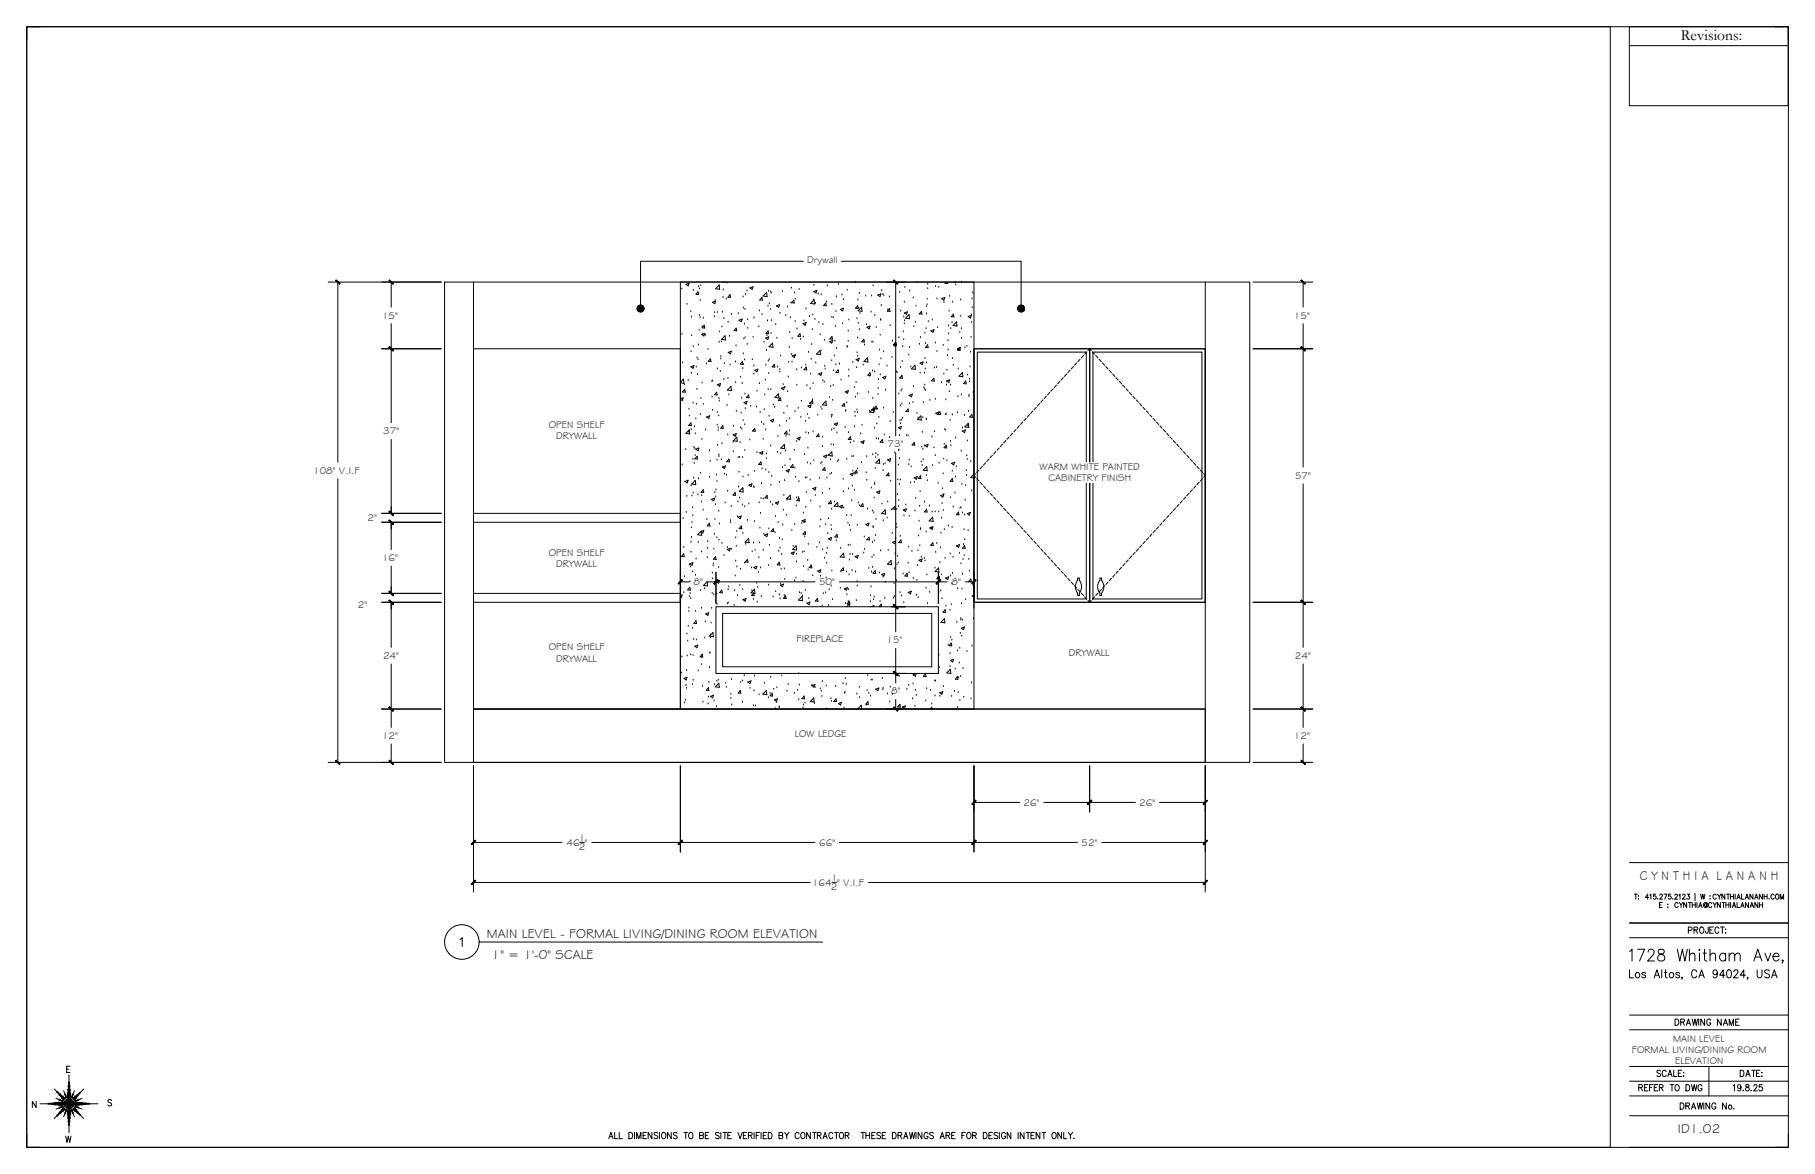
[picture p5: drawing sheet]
<svg xmlns="http://www.w3.org/2000/svg" width="864mm" height="559mm" viewBox="0 0 864 559" stroke-linecap="round" stroke-linejoin="round" font-family="sans-serif">
<!-- layer: 8 hidden -->
<g fill="none" stroke="#000" stroke-width=".48">
<path d="M324 138h.1M326 135h2l-1 1zM330 138h.1M332 139v1h-1zM332 137h.1M333 138h.1M333 136h.1M342 136v2l-1-1zM342 136h.1M344 138h.1M344 135h.1M346 135h.1"/>
<path d="M355 138h.1M357 137l1-1v2zM366 139h.1M367 139h.1M367 140h.1M372 139h.1M377 137h.1M378 139h.1M380 138h.1M387 139l2-1-1 1zM387 136h.1M389 140h.1"/>
<path d="M394 136h.1M399 135h.1M403 138h.1M407 134h.1M409 140h.1M415 136h.1M420 138h.1M428 139h.1M431 137h.1M433 139h.1M436 134h.1M441 137h.1"/>
<path d="M441 135h.1M445 136h.1M447 137h.1M450 134v1h1v-1M454 134h.1M455 136h.1M458 134h.1M463 139h.1M324 159h.1M327 145h.1M329 148h.1M329 151h.1"/>
<path d="M329 160h.1M333 157h.1M333 150h.1M333 151h.1M333 143h.1M334 159h1v1zM334 156h.1M334 159h.1M335 151h.1M335 155v1h-1zM336 160h.1M339 144l2-1-1 2z"/>
<path d="M340 151h.1M340 149h.1M340 143h.1M341 149h.1M342 158h.1M344 156h.1M344 149h.1M344 142h.1M344 152h.1M345 160v2h-2zM346 142h.1M346 153h.1"/>
<path d="M347 140l1 2-2-1zM348 150h.1M350 156l1 1h-2zM351 149h.1M352 152h1v1zM354 141h.1M354 147h.1M354 154h.1M355 140h.1M356 152h.1M356 156h.1M359 151h.1"/>
<path d="M361 156h.1M361 148h.1M363 142v1h-1zM363 150h.1M363 141h2v-2l-2 2M365 160h.1M365 153h.1M365 146h.1M365 157l1 2h-2zM366 145h.1M367 147h.1M367 159h.1"/>
<path d="M367 153h.1M369 155h.1M369 146l2-1v1zM371 149h.1M374 150h.1M375 146h.1M376 158h.1M376 151h.1M376 144h.1M378 143v1h-1zM378 153h.1M378 142h.1"/>
<path d="M379 157h.1M381 159v1h-1zM382 154h2l-1 1zM382 153h.1M383 147h.1M385 151h.1M386 157h.1M387 150h.1M387 143h.1M387 143l1 2-2-1zM388 152h.1M388 144h.1"/>
<path d="M390 154h.1M390 159h.1M391 140h.1M392 154h.1M393 144v2l-1-1zM393 144h.1M396 151h.1M396 145h.1M397 155h.1M398 148h.1M398 141h.1M400 147h1v1z"/>
<path d="M401 140h.1M401 154h.1M401 143h.1M404 158h.1M404 152h.1M408 152h.1M408 146v1h-1zM408 143h.1M408 154h.1M409 147h.1M409 157h.1M409 149h.1"/>
<path d="M410 146v2h-2zM412 141h.1M412 155h.1M412 156l2-1v2zM414 149h.1M415 141h.1M416 150h.1M417 156h.1M418 140h1v1zM419 160h.1M419 152h.1M419 145h.1"/>
<path d="M420 140h.1M420 141h.1M422 148h.1M423 141h.1M423 147l1 1h-2zM424 155h.1M429 148h.1M430 158h.1M430 151h.1M430 154h.1M430 149l2-1-1 2zM430 144h.1"/>
<path d="M430 153h.1M433 150v2l-2-1zM435 142h.1M435 155h.1M436 153h.1M436 146h.1M438 148l1 2-2-1zM440 159h.1M441 156h.1M441 149h.1M441 146h.1M441 145h.1"/>
<path d="M441 142h.1M442 153h.1M443 157h1v1zM444 152h.1M446 142h.1M446 156h.1M448 142h2l-1 1zM449 144h.1M451 155h.1M451 159h.1M452 148h.1M452 141h.1"/>
<path d="M452 156h.1M453 154h.1M453 144h.1M454 150v1h-1zM455 153v2h-2zM457 158h.1M457 151h.1M457 143h.1M457 156h.1M461 151l1-1v1zM462 150h.1M462 154h.1"/>
<path d="M463 142h.1M463 146h.1M325 173h.1M329 175l1-1v1zM329 167h.1M329 178h.1M330 165h.1M331 175h.1M332 170h.1M332 178h.1M332 171h.1M332 164h.1"/>
<path d="M336 173h.1M337 166h.1M338 171v1h-1zM341 176h.1M342 163h.1M343 177h.1M343 171h.1M343 170h.1M343 163h.1M345 173h.1M346 168l2-1v1zM347 160h.1"/>
<path d="M347 174h.1M350 172h.1M350 165h.1M352 180h.1M353 172v1h-1zM353 175h.1M354 173h.1M354 168h.1M354 161h.1M354 171h.1M355 161h.1M356 164h.1"/>
<path d="M358 171h.1M358 161h.1M359 174h.1M359 178h.1M359 176h2l-1 1zM364 163h.1M364 161l2-1-1 2zM364 174h.1M365 167h.1M366 172h.1M366 178h.1M366 171h.1"/>
<path d="M368 163v2h-2zM368 173l1 2h-2zM370 161h.1M370 175h.1M371 176h.1M371 177h.1M371 169h.1M375 179h.1M375 172h.1M376 165h.1M377 169h.1M377 172h.1"/>
<path d="M377 161h.1M377 169h1v1zM378 169h.1M379 176h.1M381 162h.1M381 175h.1M382 160h.1M383 174h.1M384 175v1h-1zM385 168h.1M386 178h.1M386 171h.1"/>
<path d="M386 164h.1M388 173h.1M389 169h1v-2l-2 2M390 178l1-1v2zM391 167h.1M392 162h.1M392 174h.1M393 176h.1M395 163l1-1v1zM396 172h.1M396 160v1h-1zM397 176h.1"/>
<path d="M397 169h.1M397 162h.1M398 174h.1M398 166h.1M399 176v1h-1zM399 173h.1M403 165h.1M404 162h.1M404 179h.1M404 176h.1M406 173h.1M407 171h2l-1 1z"/>
<path d="M408 175h.1M408 168h.1M408 161h.1M408 170h.1M411 174h.1M411 161v2h-1zM411 164h.1M413 170v2h-2zM414 179h.1M414 177v2h-1zM415 163h.1M415 177h.1"/>
<path d="M416 177h.1M418 174h.1M419 167h.1M419 178h.1M419 171h.1M420 180l1-1v1zM420 167h.1M422 174h.1M424 170h.1M425 162h.1M425 164h2l-1 1zM426 163h.1"/>
<path d="M426 163v1h-1zM427 177h.1M428 161h.1M429 175h.1M429 179h.1M429 179v1h-1zM429 172h.1M430 165h.1M430 162h.1M432 169h.1M433 165h.1M433 175h.1"/>
<path d="M435 174l1 2h-2zM437 164h.1M438 173l1-1v2zM438 178h.1M438 161h.1M440 178h.1M440 171h.1M440 176h.1M440 164h.1M441 173h.1M441 164l1 1h-2zM445 175h.1"/>
<path d="M445 163h.1M446 175h.1M446 167h.1M449 164h.1M449 178h.1M451 176h.1M451 169h.1M451 162h.1M451 167h.1M453 171h.1M454 174h.1M456 166l1-1v2z"/>
<path d="M456 176h.1M457 165v2h-1zM457 161h.1M458 177v2h-2zM459 166h.1M460 165h.1M460 178h.1M462 175h.1M462 168h.1M462 161h.1M506 180l-1 1M508 178l-2 1"/>
<path d="M509 176l-1 1M511 174l-1 2M512 173l-1 1M514 171l-1 1M516 169l-2 1M517 167l-1 2M518 167v-1l1 1M520 167l1 2M521 169l1 1M523 171l1 1M525 173l1 1M526 174l1 2"/>
<path d="M528 176l1 1M529 178l1 1M531 180l1 1M324 182l1-2v2h-1M324 190l1-1v2l-1-1M326 183h.1M326 185v2h-1zM327 181h.1M328 195h.1M328 198h.1M330 192h.1M331 199h.1"/>
<path d="M331 192h.1M332 185h.1M333 197h.1M334 190h.1M334 182h.1M335 192h.1M336 198h2l-1 1zM339 182h.1M339 189h.1M339 181h.1M339 195h.1M341 187v1h-1z"/>
<path d="M341 196h.1M341 183h2l-1 1zM342 198h.1M342 190h.1M342 191h.1M342 184h.1M344 181h.1M346 193h.1M346 180h.1M347 188h.1M348 184v2h-2zM350 182h.1"/>
<path d="M350 196h.1M353 197h.1M353 190h.1M353 182h.1M354 192l1-1v1zM354 188h.1M355 195h.1M356 188v1h-1zM357 193h.1M360 194h.1M360 186h.1M361 183h.1"/>
<path d="M362 196h.1M364 195h.1M364 188h.1M364 181h.1M366 185h.1M366 198h.1M367 185h.1M368 193h.1M369 194h.1M370 187l1 2h-2zM371 189l1 2h-2zM372 185l1-1v2z"/>
<path d="M373 183h.1M373 197h.1M374 184h.1M375 194h.1M375 186h.1M376 199h.1M378 196h.1M379 183h.1M380 194h.1M381 199h.1M381 191h.1M384 184h.1"/>
<path d="M384 197h.1M384 193h2l-1 1zM385 199h.1M385 192h.1M385 185h.1M387 191v1h-1zM387 190h.1M387 183h.1M389 198h.1M391 194h.1M391 195h.1M391 181h.1"/>
<path d="M392 182h.1M393 191v2h-2zM395 189h.1M395 184h.1M396 198h.1M396 199h.1M396 191h.1M396 184h.1M400 181h.1M402 192v1h-1zM402 186h2l-1 1zM402 196h.1"/>
<path d="M402 195h.1M403 192h.1M407 185h.1M407 196h.1M407 198h.1M407 189h.1M407 182h.1M408 195h.1M408 187h.1M408 196h.1M413 187h.1M414 196h.1"/>
<path d="M415 195l1-1v2zM415 190h.1M416 194v2h-2zM416 194h.1M417 193v2h-1zM417 195h.1M418 188h.1M418 185h.1M418 181h.1M418 199h.1M420 194h.1M421 186h.1"/>
<path d="M425 196h.1M428 188h.1M428 193h.1M429 186h.1M429 200h.1M429 192h.1M429 185h.1M429 199h.1M432 195v1h-1zM433 188h1v1zM433 192h.1M434 192h.1"/>
<path d="M435 184h.1M436 197h.1M437 199h.1M438 198v2h-2zM439 199h.1M439 192h.1M440 185h.1M440 183h.1M440 186h.1M441 200h.1M442 191h.1M444 180l1 1h-2z"/>
<path d="M445 190h.1M445 197l2-1-1 1zM447 196l1 1h-2zM448 197h.1M448 182h.1M450 197h.1M450 190h.1M450 183h.1M450 181h2l-1 1zM452 186h.1M452 183h.1M453 197h.1"/>
<path d="M456 196h.1M456 189h.1M457 188h.1M459 198h.1M460 181v2h-2zM461 196h.1M461 189h.1M461 188h.1M461 182h.1M461 180h.1M462 197l1 2h-2zM463 187h.1"/>
<path d="M463 190h.1M488 199l-1 1M490 197l-1 2M491 196l-1 1M493 194l-1 1M495 192l-1 1M496 190l-1 1M498 189l-1 1M499 187l-1 1M501 185l-1 1M503 183l-1 1M504 182l-1 1"/>
<path d="M533 182l1 1M534 183l1 1M536 185l1 1M537 187l1 1M539 189l1 1M541 190l1 1M542 192l1 1M544 194l1 1M545 196l2 1M547 197l1 2M549 199l1 1M326 214h.1"/>
<path d="M328 206h.1M328 205v2l-2-1zM329 201v2l-1-1zM329 204h.1M330 219h.1M330 213h.1M330 203h.1M331 214h.1M331 217h.1M331 206h.1M331 214l2-1-1 2zM332 217v2l-1-1z"/>
<path d="M334 209h.1M336 205h.1M338 215h.1M338 220h.1M341 219h.1M341 202h.1M341 212h.1M342 205h.1M342 204h.1M342 217h.1M343 219h.1M343 211h.1"/>
<path d="M344 203v1h-1zM346 207h.1M347 219v1h-1zM349 211h.1M349 207l1-1v2zM349 215h.1M349 203h.1M351 208v2h-2zM351 218h.1M352 218h.1M352 211h.1M352 204h.1"/>
<path d="M353 204h.1M353 218h.1M354 200h.1M354 202h.1M354 214h.1M357 209h.1M359 205h.1M359 204v1h-1zM360 215h.1M361 215h2v1zM362 220v1h-1zM362 201h.1"/>
<path d="M363 216h.1M363 209h.1M363 202h.1M364 205h.1M365 216h.1M365 218h.1M367 200h1v1zM367 212h.1M370 215h.1M370 208h.1M371 203h.1M371 216h.1"/>
<path d="M373 212v2l-1-1zM374 215h.1M374 208h.1M374 201h.1M374 205l1 2-2-1zM375 207h.1M376 205h.1M376 219h.1M378 214h.1M379 210h.1M379 209l2-1-1 1zM383 216h.1"/>
<path d="M383 201h.1M383 206h.1M384 213h.1M385 206h.1M387 206h.1M387 219h.1M389 207l1 1h-2zM391 213h.1M391 208h.1M392 217h1v1zM394 217h.1M395 219h.1"/>
<path d="M395 212h.1M396 205h.1M396 215v2h-2zM397 212h.1M397 204h.1M397 202l2-1-1 2zM398 206h.1M399 220h.1M399 219h.1M402 203h.1M403 219h.1M404 206h.1"/>
<path d="M405 211h.1M405 208v1h-1zM405 217h.1M406 217h.1M406 210h.1M407 203h.1M410 207h.1M410 210h1v1zM410 202h.1M412 217h.1M415 216h.1M416 204h.1"/>
<path d="M417 218h.1M417 216h.1M417 209h.1M417 202h.1M418 217h.1M418 209h.1M420 209v2l-1-1zM421 207h.1M422 219l2-1-1 2zM423 208h.1M424 201h.1M426 216h.1"/>
<path d="M427 204l2-1v1zM428 214h.1M428 218h.1M428 207h.1M428 200h.1M428 202h.1M431 207h.1M432 208h.1M433 219h.1M435 211v1h-1zM438 220h.1M439 213h.1"/>
<path d="M439 206h.1M439 214h.1M439 219h.1M440 212h.1M440 212l2-1-1 2zM443 208h.1M444 213h.1M445 206h.1M445 217h.1M449 219h.1M449 211h.1M450 204h.1"/>
<path d="M450 205h.1M450 212v1h-1zM451 219h.1M452 200h.1M452 210h.1M452 212h.1M455 208h.1M457 215h.1M458 205h1v1zM458 204h.1M460 217h.1M460 219h.1"/>
<path d="M460 210h.1M461 203h.1M461 201v2h-2zM462 220h.1M463 201h.1M471 218l-1 2M472 217l-1 1M474 215l-1 1M475 213l-1 1M477 211l-1 2M479 210l-1 1M480 208l-1 1"/>
<path d="M482 206l-1 1M483 204l-1 2M485 203l-1 1M487 201l-1 1M550 201l1 1M552 203l1 1M553 204l2 2M555 206l1 1M557 208l1 1M558 210l1 1M560 211l1 2M561 213l2 1"/>
<path d="M563 215l1 1M565 217l1 1M566 218l1 2M325 221h.1M326 229h1v1zM327 236h.1M329 231h.1M329 236h.1M330 235h.1M330 228h.1M330 221h.1M331 229v2l-2-1z"/>
<path d="M332 236h.1M332 228h.1M333 225h.1M334 239h.1M334 236h.1M335 233v1h-1zM338 227h.1M339 238l1-1v1zM340 235h.1M341 237h.1M341 233h.1M341 226h.1"/>
<path d="M341 229h.1M344 222h1v1zM345 226h.1M345 239h.1M346 226h.1M346 234h.1M350 234v2h-1zM351 239h.1M351 232h.1M352 225h.1M352 234h2l-1-2-1 2M352 237h.1"/>
<path d="M353 233h.1M354 227h.1M356 226h.1M356 240h.1M356 231l2-1-1 2zM359 232h.1M359 224h.1M361 239h.1M362 237h.1M362 230h.1M363 223h.1M363 238h.1"/>
<path d="M364 224h.1M365 236v1h-1zM366 225h.1M367 239h.1M367 231h.1M367 227h.1M369 239h1v1zM371 230h.1M372 223h.1M373 236h.1M373 229h.1M373 222h.1"/>
<path d="M374 224l2-1-1 2zM374 238h.1M375 238h.1M376 236v2l-2-1zM377 221v2l-1-1zM378 223h.1M379 227h.1M379 237h.1M380 237h.1M380 229h.1M380 237v1h-1zM383 227h.1"/>
<path d="M384 234h.1M384 227h.1M384 220h.1M385 229h.1M386 221h.1M386 238h.1M387 233l1-1v1zM388 236h.1M390 228h.1M391 221h.1M391 220h.1M391 235h.1"/>
<path d="M392 223l1 1h-2zM393 227h.1M394 240h.1M395 233h.1M395 226h.1M395 238l1 2h-2zM396 225h.1M397 239h.1M401 228h.1M401 234h.1M404 233h.1M405 226l1-1v1z"/>
<path d="M405 238h.1M406 231h.1M406 224h.1M407 233h.1M407 226h.1M408 224v1h-1zM408 223h.1M408 239h.1M410 220h.1M411 240v1h-2zM412 225h.1M412 229h.1"/>
<path d="M415 232h.1M416 237h.1M416 231h.1M416 230h.1M416 223h.1M417 220l2 1-1-2-1 1M417 234h2l-1 1zM420 240h.1M420 224h.1M420 221h.1M421 221h.1M422 239h.1"/>
<path d="M423 225v1h-1zM424 229h.1M427 235h.1M427 228h.1M427 221h.1M428 238h.1M428 231h.1M428 228h.1M432 221h.1M433 230h.1M434 222h.1M435 227h1v1z"/>
<path d="M435 230h.1M436 237h.1M438 234h.1M438 226v2h-1zM438 227h.1M439 222h.1M440 239h.1M441 226h.1M441 222v2h-2zM441 229h.1M444 222h.1M446 230h.1"/>
<path d="M447 220h.1M448 236l1-1v2zM448 240h.1M449 233h.1M449 226h.1M449 235h.1M452 237h.1M453 221l1-1v1zM453 224h.1M453 228v1h-1zM454 235h.1M455 227h.1"/>
<path d="M455 222h.1M458 231h.1M459 238h.1M460 231h.1M460 224h.1M460 226h.1M462 227l1 1M462 234h.1M463 226l-1 1M464 226h-1l1 1M465 228l1 1M466 224l-1 1"/>
<path d="M466 230l1 1M467 222l-1 1M468 231l1 1M469 220l-1 1M470 233l1 1M471 235l1 1M473 237l1 1M474 238l1 2M563 238l-2 2M564 237l-1 1M566 235l-1 1M567 233l-1 1"/>
<path d="M568 220l1 1M569 231l-1 1M570 222l1 1M571 230l-1 1M571 224l1 1M572 228l-1 1M573 226v1M325 247h.1M327 244h.1M329 258h.1M329 251h.1M329 256h.1"/>
<path d="M329 249h.1M330 242h.1M330 245h.1M332 258h.1M333 253l2-1-1 2zM334 253v2h-2zM335 243h.1M336 247h.1M337 258h.1M338 249v1h-1zM340 254h.1M340 247h.1"/>
<path d="M340 240h.1M341 256h.1M342 243h.1M342 257h.1M342 249h.1M344 259h.1M348 249h.1M348 248h.1M348 241h.1M350 256h.1M351 253h.1M351 246h.1"/>
<path d="M351 246h2l-1 1zM353 250v2h-1zM353 240h.1M353 254h.1M354 241h.1M355 259h.1M356 248h.1M356 256v2h-1zM359 258h.1M359 248h.1M361 258h.1M362 251h.1"/>
<path d="M362 244h.1M363 254h.1M364 255l1-1v1zM366 252h.1M366 260h.1M368 240h.1M368 252v1h-1zM369 254h.1M369 246h.1M370 249h.1M371 256h.1M372 257h.1"/>
<path d="M372 250h.1M373 243h.1M374 245h.1M377 253h.1M378 250h.1M379 260v2h-2zM379 241h.1M382 249h.1M382 248l1-1v2zM382 244h.1M383 256h.1M383 253v1h-1z"/>
<path d="M383 249h.1M383 254h.1M383 241h.1M385 259h.1M390 258h.1M390 251h.1M390 241h.1M390 247h.1M393 250h.1M394 254h.1M394 247h.1M394 256h2l-1 1z"/>
<path d="M395 250h.1M396 252h.1M396 242h.1M397 241h2v-2l-2 2M398 257h.1M398 254l1 2h-2zM399 241l2-1-1 2zM401 242h.1M402 242h.1M403 245h.1M403 249h.1M404 260h.1"/>
<path d="M404 250h.1M405 252h.1M405 245h.1M408 250h.1M409 241h.1M411 256h.1M412 250l1-1v1zM413 242h.1M413 256l1 1h-2zM415 258h.1M415 243h.1M415 251h.1"/>
<path d="M416 244h.1M416 257h.1M417 255h.1M417 247h.1M420 248h.1M421 243v2l-1-1zM422 247h.1M424 243h.1M425 254h.1M425 258h1v1zM426 241v1h-1zM426 257h.1"/>
<path d="M426 250h.1M427 243h.1M427 251h.1M428 241h.1M428 255h.1M429 257v1h-1zM430 243l1-1v1zM430 245h.1M431 240h.1M433 246h.1M435 243h.1M437 255h.1"/>
<path d="M437 248h.1M438 241h.1M438 260h.1M438 252h.1M441 253h.1M441 242v2h-1zM442 248l2-2v2h-2M442 241h.1M442 251h2l-1 1zM443 251h.1M444 244h.1M444 258v2h-1z"/>
<path d="M445 244h.1M446 259h.1M447 244h.1M448 254h.1M448 247h.1M449 243h.1M449 252h.1M451 250h.1M453 251h.1M454 241h.1M455 260l2-1-1 2zM456 244v1h-1z"/>
<path d="M457 242h.1M458 244h.1M458 259h.1M459 252h.1M459 245h.1M459 260v1h-1zM459 257h.1M460 244h2l-1 1zM461 253h.1M476 240l1 1M478 242l1 1M479 244l1 1"/>
<path d="M481 245l1 2M482 247l1 1M484 249l1 1M486 251l1 1M487 252l1 2M489 254l1 1M490 256l1 1M492 258l1 1M494 259l1 2M543 259l-1 2M545 258l-1 1M547 256l-2 1"/>
<path d="M548 254l-1 1M550 252l-1 2M551 251l-1 1M553 249l-1 1M555 247l-2 1M556 245l-1 2M558 244l-1 1M559 242l-1 1M561 240l-1 1M324 280h.1M325 264l1 1h-2zM325 260h.1"/>
<path d="M326 274h.1M328 269h.1M328 280v1h-1zM328 268h2l-1 1zM328 277h.1M329 270h.1M329 263h.1M330 272h.1M331 274h.1M331 266h.1M334 263h.1M336 277l1 2h-2z"/>
<path d="M337 265h.1M337 261h.1M339 273h.1M339 275h.1M339 269h.1M339 268h.1M340 261h.1M340 265l1 1h-2zM341 277l1-1v2zM342 270h.1M345 264h.1M346 262l2-1-1 1z"/>
<path d="M346 261h.1M347 279h.1M348 261h.1M350 274h.1M350 267h.1M350 260h.1M351 270h.1M352 279h.1M352 271h.1M354 268h.1M356 266v2h-1zM358 270h.1"/>
<path d="M358 263h.1M359 270l1-1v2zM359 262h.1M360 278h.1M361 280h.1M361 273h.1M361 265h.1M362 270h.1M363 262h.1M366 269h.1M366 279h.1M367 266h.1"/>
<path d="M371 262h.1M371 268v1h-1zM371 261h.1M371 279l2-1-1 1zM371 278h.1M372 271h.1M372 264h.1M373 271h.1M373 276h.1M376 263h2v1zM377 260h.1M378 276h.1"/>
<path d="M379 275h.1M379 264h.1M379 267h.1M382 263h.1M382 277h.1M382 270h.1M383 263h.1M384 267h.1M385 271h.1M386 269v1h-1zM387 274h.1M389 261h.1"/>
<path d="M389 272l2-1-1 1zM390 274h.1M391 262h.1M392 266h.1M393 275h.1M393 263h.1M393 268h.1M394 261h.1M395 279h.1M396 272h.1M400 280h.1M400 261h.1"/>
<path d="M400 272h.1M401 270v2l-1-1zM401 263l1 2h-2zM403 272h.1M404 274h.1M404 267h.1M404 264h.1M405 272h.1M406 264h.1M407 265l1-1v2zM407 272h.1M408 277h.1"/>
<path d="M408 279h.1M411 263h.1M411 261h.1M413 271h.1M414 279h.1M415 272h.1M415 265h.1M415 270h.1M416 264h.1M416 272l1 1h-2zM418 273h.1M419 262h.1"/>
<path d="M420 273h1v1zM420 275h.1M421 277h.1M423 262h.1M424 267v2h-2zM425 278h.1M426 271h.1M426 264h.1M427 276h.1M427 269h.1M427 265h.1M427 268h.1"/>
<path d="M430 273h.1M432 273v1h-1zM432 268h.1M432 260h.1M433 273h.1M434 262h.1M435 275h.1M436 276h.1M437 269h.1M437 262h.1M437 267l2-1-1 1zM438 265h.1"/>
<path d="M440 266h.1M440 267h.1M441 280h.1M441 274h.1M445 270h.1M445 263h.1M447 270v2h-2zM447 274v2l-1-1zM447 275h.1M447 268h.1M447 261h.1M448 274h.1"/>
<path d="M450 266h.1M450 275h1v1zM452 264h.1M452 274h.1M453 278h.1M453 273h.1M453 265h.1M457 263h.1M457 268h.1M458 273h.1M458 266h.1M459 265h.1"/>
<path d="M461 266h.1M461 272h.1M462 276v1h-1zM495 261l1 1M497 263l1 1M498 265l1 1M500 266l1 2M502 268l1 1M503 270l1 1M505 272l1 1M506 274l2 1M508 275l1 1"/>
<path d="M510 277l1 1M511 279l1 1M526 279l-1 1M527 277l-1 1M529 275l-1 1M530 274l-1 1M532 272l-1 1M534 270l-1 1M535 268l-1 1M537 266l-1 2M538 265l-1 1M540 263l-1 1"/>
<path d="M542 261l-1 1M324 283h1l-1 1M325 282h.1M327 298h.1M328 291h.1M328 289h.1M328 284h.1M328 283h.1M329 285h.1M330 299h.1M331 291h.1M331 295v2h-1z"/>
<path d="M333 281h.1M334 290h.1M335 280h.1M336 296h.1M336 292h1v1zM338 297h.1M339 290h.1M339 282h.1M340 283h.1M341 283h.1M341 288h.1M343 281l1 1h-2z"/>
<path d="M346 287h.1M346 281h.1M349 288h.1M350 281h.1M351 284h.1M353 281h.1M354 285h1v1zM354 286h.1M358 281h.1M358 285h.1M359 282v2l-1-1zM359 280v2h-2z"/>
<path d="M360 287h.1M362 284h.1M368 284h.1M369 282h.1M371 283h.1M371 285h.1M373 283h.1M374 284h.1M374 284v1h-1zM380 282h.1M381 282h.1M382 284v2h-2z"/>
<path d="M382 284h.1M383 281h.1M384 287h1v1zM385 285h.1M389 285v1h-1zM391 288h.1M392 283h.1M393 282h.1M394 288h.1M395 281h.1M396 285h.1M402 280h1v1z"/>
<path d="M402 287h.1M403 289l1-2v2M403 283h.1M403 288h.1M404 286h.1M404 281h.1M404 286v2l-1-1zM407 286h.1M414 286h.1M414 284h.1M414 289l2-1v1M416 285h.1"/>
<path d="M416 284h.1M419 286h.1M419 289h-1l1-1 1 1M421 285h.1M425 285h.1M426 284h.1M428 282h.1M429 284h.1M430 287h.1M432 282l2-1-1 2zM436 283h.1M437 284h.1"/>
<path d="M441 287h.1M442 282h.1M447 282h.1M448 281h.1M448 285h.1M449 294l1 2h-2zM450 290v2l-1-1zM450 289h.1M452 290h.1M453 288h.1M455 296h.1M456 280h.1"/>
<path d="M457 295h.1M457 294h.1M457 299l2-1-1 2zM457 287h.1M458 280h.1M458 295h.1M459 285h.1M463 294h.1M463 283v1M513 281l1 1M514 282l2 1M516 284l1 1"/>
<path d="M518 286v1l1-1M521 284l-1 1M522 282l-1 1M524 281l-1 1M324 313h.1M327 319h.1M327 302h.1M327 312h.1M327 305h.1M329 312h.1M330 312h.1M330 304h.1"/>
<path d="M331 308l1-1v1zM331 305h.1M332 319h.1M334 316h.1M334 313h.1M334 311v2h-1zM335 304h.1M338 318h.1M338 311h.1M338 304h.1M338 302h.1M339 301v2h-1z"/>
<path d="M447 312h.1M447 318h.1M451 307h.1M452 317h.1M452 311h.1M452 319v2l-1-1zM452 314h2l-1 1zM452 303h.1M453 306v1h-1zM453 305h.1M454 318h.1M456 310h.1"/>
<path d="M456 316h.1M457 309h.1M457 301h.1M458 303h.1M458 318h.1M460 310h.1M462 307h.1M324 320h.1M325 323l2-1-1 2zM326 335h.1M326 333h.1M326 326h.1"/>
<path d="M327 328h.1M329 326h.1M330 324h.1M334 327h.1M334 334h.1M337 335h.1M337 327v2h-1zM337 332h.1M337 325h.1M338 331h2l-1 1zM340 334h.1M340 326h.1"/>
<path d="M341 336h.1M341 324h.1M342 324h.1M342 325v2h-2zM345 325h.1M346 327h.1M348 330h.1M348 332h.1M348 323h.1M348 336h.1M352 329v1h-1zM352 325h.1"/>
<path d="M353 334h.1M353 324h.1M354 322h.1M356 325l1-1v1zM357 328h.1M358 336h.1M359 329h.1M359 322h.1M359 336h.1M361 331h.1M364 325h.1M365 329v2l-2-1z"/>
<path d="M366 332h.1M366 330h.1M367 322h.1M367 330l1 1h-2zM368 328h.1M368 333h2v1zM369 337h.1M369 334h.1M370 327h.1M371 337h.1M371 336h.1M372 322h.1"/>
<path d="M374 329h.1M375 326h.1M378 330h.1M379 329h.1M380 321h.1M380 333h.1M380 326h.1M382 337h.1M382 336h.1M383 331v2h-1zM383 335h.1M386 326h2l-1 1z"/>
<path d="M386 326h.1M387 332v2h-1zM388 335h.1M388 327h.1M390 328h.1M391 329h.1M391 331h.1M391 324h.1M393 327h.1M393 337h.1M395 333h.1M396 334h.1"/>
<path d="M398 327h.1M398 333v1h-1zM399 335l1-1v2zM401 325h.1M402 337h.1M402 330h.1M402 323h.1M403 326h.1M408 330h.1M409 337h-1l2-1v1M409 327h.1M409 332h.1"/>
<path d="M412 336h.1M413 329h.1M413 322h.1M413 334v1h-1zM413 330h.1M414 331h.1M415 324h.1M417 328l1-1v2zM420 323h.1M420 328h.1M422 330h.1M423 334h.1"/>
<path d="M424 327h.1M424 321h1M424 321h.1M425 330h.1M425 321h.1M427 322h.1M428 322h.1M428 336h.1M428 335v2h-1zM429 337l2-1-1 1zM430 337h.1M432 328h.1"/>
<path d="M432 326h.1M434 333h.1M434 326h.1M434 321h2v1zM435 336h.1M436 329h.1M436 331h.1M440 321l1 1h-2zM440 334h.1M441 328h.1M443 337h.1M443 329h.1"/>
<path d="M443 335h.1M445 324h.1M445 331h.1M447 330l2-1-1 1zM447 331h.1M449 327h.1M453 331h.1M454 329h.1M456 322v1h-1zM456 337h.1M456 330h.1M456 323h.1"/>
<path d="M457 333h.1M457 322h.1M459 332h.1M462 333h.1M462 325h.1"/>
</g>
<!-- layer: A-Misc-LT -->
<path d="M324 134h139v203h-139zM341 289h105v32h-105zM344 292h99v25h-99zM225 337h348" fill="none" stroke="#000" stroke-width=".48"/>
<!-- layer: ID-FURN -->
<path d="M225 166h99v171h-99zM463 166h55v121h-55zM465 168h52v117h-52zM518 166h55v121h-55zM520 168h52v117h-52zM225 244h99v5h-99zM513 275h1v1a5 5 0 0 1 0 6v1h-1v-1a5 5 0 0 1 0-6zM523 275h1v1a5 5 0 0 1 0 6v1h-1v-1a5 5 0 0 1 0-6zM225 282h99v5h-99zM225 337h348v26h-348z" fill="none" stroke="#000" stroke-width=".48"/>
<!-- layer: I-WALL -->
<path d="M212 134h383v229h-383zM225 134v229M573 134v229" fill="none" stroke="#000" stroke-width=".48"/>
<!-- layer: A-Anno-Ttlb -->
<path d="M494 220v10l48-10zM494 230l48-10v10z" fill="#fff" stroke="#fff" stroke-width=".48"/>
<!-- layer: ID-DIMS -->
<g fill="none" stroke="#000" stroke-width=".48">
<path d="M156 134h54M161 134v86M186 134v12M422 134h9M426 134v74M596 134h29M620 134v12M186 154v47M620 154v68M182 166h28M596 166h29M186 209v35"/>
<path d="M426 216v85M161 228v135M620 230v78M182 249h28M182 244h28M186 249v13M186 269v13M324 272v15M324 277h4M336 277h52M341 272v15M399 277h52"/>
<path d="M446 272v15M459 277h4M463 272v17M182 287h28M182 282h28M186 287v21M424 289h7M596 287h29M186 316v30M426 309v16M620 316v30M182 337h28"/>
<path d="M422 337h9M426 321h5M426 333v4M596 337h29M186 354v9M620 354v9M156 363h54M225 364v61M324 364v42M463 364v42M518 364v23M573 364v61"/>
<path d="M596 363h29M463 382h22M497 382h43M552 382h21M225 401h42M276 401h2M282 401h106M396 420h2M399 401h114M524 401h49M225 420h160M413 420h160"/>
</g>
<!-- layer: 0 -->
<g fill="#000" stroke="#000" stroke-width=".48">
<path d="M160 133l2 2zM160 133l2 2z"/>
<path d="M185 133l2 2zM185 133l2 2z"/>
<path d="M425 133l2 2zM425 133l2 2z"/>
<path d="M619 133l2 2zM619 133l2 2z"/>
<path d="M185 165l2 2zM185 165l2 2z"/>
<path d="M185 165l2 2zM185 165l2 2z"/>
<path d="M619 165l2 2zM619 165l2 2z"/>
<path d="M619 165l2 2zM619 165l2 2z"/>
<path d="M185 244l2 1zM185 244l2 1z"/>
<path d="M185 244l2 1zM185 244l2 1z"/>
<path d="M185 248l2 1zM185 248l2 1z"/>
<path d="M185 248l2 1zM185 248l2 1z"/>
<path d="M324 276l-1 2zM324 276l-1 2z"/>
<path d="M341 276l-1 2zM341 276l-1 2z"/>
<path d="M341 276l-1 2zM341 276l-1 2z"/>
<path d="M445 278l2-2zM447 276l-1 2z"/>
<path d="M447 276l-1 2zM447 276l-1 2z"/>
<path d="M462 278l2-2zM464 276l-1 2z"/>
<path d="M185 282l2 1zM185 282l2 1z"/>
<path d="M185 282l2 1zM185 282l2 1z"/>
<path d="M185 286l2 1zM185 286l2 1z"/>
<path d="M185 286l2 1zM185 286l2 1z"/>
<path d="M425 288l2 2zM425 288l2 2z"/>
<path d="M425 288l2 2zM425 288l2 2z"/>
<path d="M619 286l2 1zM619 286l2 1z"/>
<path d="M619 286l2 1zM619 286l2 1z"/>
<path d="M425 320l2 1zM425 320l2 1z"/>
<path d="M185 336l2 2zM185 337l2 1z"/>
<path d="M185 337l2 1zM185 337l2 1z"/>
<path d="M425 337l2 1zM425 337l2 1z"/>
<path d="M425 320l2 1zM425 320l2 1z"/>
<path d="M619 336l2 2zM619 337l2 1z"/>
<path d="M619 337l2 1zM619 337l2 1z"/>
<path d="M160 362l2 2zM160 362l2 2z"/>
<path d="M185 362l2 2zM185 362l2 2z"/>
<path d="M619 362l2 2zM619 362l2 2z"/>
<path d="M464 381l-1 2zM464 381l-1 2z"/>
<path d="M519 381l-1 2zM519 381l-1 2z"/>
<path d="M519 381l-1 2zM519 381l-1 2z"/>
<path d="M572 383l2-2zM574 381l-1 2z"/>
<path d="M226 400l-1 2zM226 400l-1 2z"/>
<path d="M226 419l-1 2zM226 419l-1 2z"/>
<path d="M323 402l1-2zM324 400l-1 2z"/>
<path d="M324 400l-1 2zM324 400l-1 2z"/>
<path d="M462 402l2-2zM464 400l-1 2z"/>
<path d="M464 400l-1 2zM464 400l-1 2z"/>
<path d="M572 402l2-2zM574 400l-1 2z"/>
<path d="M572 421l2-2zM574 419l-1 2z"/>
</g>
<!-- layer: A-Anno-Ttlb -->
<g fill="#000" stroke="#000" stroke-width=".48">
<path d="M305 147v1zM486 147v1z"/>
<path d="M303 147h2zM303 147h2zM303 148l2-1z"/>
<path d="M304 146l1 1zM303 146l2 1zM303 146l2 1z"/>
<path d="M304 148l1-1zM305 147l-1 1zM305 147l-1 1z"/>
<path d="M304 145l1 2zM304 146l1 1zM304 146l1 1z"/>
<path d="M305 147v1zM305 147v1zM305 147v1z"/>
<path d="M305 145v2zM305 145v2zM304 145l1 2z"/>
<path d="M305 147l1 1zM305 147l1 1zM305 147l1 1z"/>
<path d="M305 147l1-1zM306 146l-1 1zM305 145v2z"/>
<path d="M305 147h1zM305 147h1zM305 147l1-1z"/>
<path d="M484 147h2zM484 147h2zM484 148l2-1z"/>
<path d="M485 146l1 1zM484 146l2 1zM484 146l2 1z"/>
<path d="M485 148l1-1zM486 147l-1 1zM486 147l-1 1z"/>
<path d="M485 145l1 2zM485 146l1 1zM485 146l1 1z"/>
<path d="M486 147v1zM486 147l1 1zM486 147l1 1z"/>
<path d="M486 145v2zM486 145v2zM486 145v2z"/>
<path d="M486 147l1 1zM486 147l1 1zM486 147l1 1z"/>
<path d="M486 147l1-1zM487 146l-1 1zM487 145l-1 2z"/>
<path d="M486 147h1zM486 147h1zM486 147l1-1z"/>
</g>
<path d="M382 124h-77v21M400 124h86v21" fill="none" stroke="#000" stroke-width=".48"/>
<!-- layer: A-Misc-Med -->
<path d="M228 448h163" fill="none" stroke="#000" stroke-width=".48"/>
<!-- layer: ID-ANNO -->
<circle cx="220" cy="448" r="8" fill="none" stroke="#000" stroke-width=".48"/>
<!-- layer: 0 -->
<path d="M219 447l1-1v5" fill="none" stroke="#000" stroke-width=".48"/>
<!-- layer: 1 -->
<g fill="none" stroke="#000" stroke-width=".48">
<path d="M13 13h753v533h-753zM13 13h838v533h-838zM19 13h-6v6M775 13h76v37h-76zM845 13h6v6M775 22h75M775 411h76M775 439h76M778 426h1M778 426v2M780 426h.1M780 428h.1"/>
<path d="M784 427h-1l1-1v2M785 426v2M788 426h-1v1a.8 .8 0 0 1 1 0 .8 .8 0 0 1 0 1 .8 .8 0 0 1-1 0M789 428h.1M790 431h.1M790 426h1l-1 2h1M791 430h-1v2h1M792 426h1l-1 2M794 432h.1M794 430h.1M795 426h-1v1a.8 .8 0 0 1 1 0 .8 .8 0 0 1 0 1 .8 .8 0 0 1-1 0M796 428h.1"/>
<path d="M797 426h1l-1 2h1M798 430a.8 .8 0 0 0-1 0v1a.8 .8 0 0 0 1 1 .8 .8 0 0 0 0-1M799 426v2M799 430l1 1 1-1M800 431v1M801 426h1l-1 2h1M803 430v2l-2-2v2M803 426h1l-1 1a.8 .8 0 0 1 1 1 .8 .8 0 0 1-1 0M803 430h2M804 430v2M805 431h2M805 430v2"/>
<path d="M807 425v4M807 430v2M808 432l1-2 1 2M809 431h1M809 426l1 2v-2l1 2v-2M812 430a.7 .7 0 0 0-1 1 .6 .6 0 0 0 1 0M812 430v1a1 1 0 0 0 0-1 1 1 0 0 0-1 0 1 1 0 0 0-1 1l1 1h1M814 426h.1M814 428h.1M814 430a.8 .8 0 0 0-1 0v1a.8 .8 0 0 0 1 1 .8 .8 0 0 0 0-1M815 430l1 1 1-1M816 431v1"/>
<path d="M817 426a.8 .8 0 0 0-1 0 .8 .8 0 0 0-1 1 .8 .8 0 0 0 1 1 .8 .8 0 0 0 1-1M817 426l1 1 1-1M818 427v1M819 430v2l-2-2v2M819 430h2M820 430v2M821 426v2l-2-2v2M821 431h2M821 430v2M822 426h1M822 426v2M823 430v2"/>
<path d="M823 426v2M823 427h2M824 432l1-2 1 2M825 431h1M825 426v2M826 426v2M826 428l1-2 1 2M827 430v2h1M827 427h1M828 432l1-2 1 2M829 431h1M829 426v2h1"/>
<path d="M830 428l1-2 1 2M831 427h1M832 430v2l-2-2v2M833 432l1-2v2M833 431h1M834 426v2l-1-2v2M835 428l1-2 1 2M835 427h1M836 430v2l-1-2v2M837 431h2M837 430v2M839 426v2l-2-2v2"/>
<path d="M839 430v2M839 427h2M839 426v2M841 426v2M842 428h.1M844 426a.8 .8 0 0 0-1 0 .8 .8 0 0 0 0 1 .8 .8 0 0 0 0 1 .8 .8 0 0 0 1-1M847 428v-2l1 2 1-2v2M775 453l2-1v5M775 446h76M779 452h4l-3 5M784 453l1-1h1l1 1-1 2-2 2h3M789 452v2a2.2 2.2 0 0 1 3 1 2.2 2.2 0 0 1 0 2h-1a1.8 1.8 0 0 1-2-1 1.8 1.8 0 0 1 2-2l1-1a1.8 1.8 0 0 0-3-1z"/>
<path d="M798 452l1 5 1-5 2 5 1-5M804 455l1-1h1v3M804 452v5M808 452h.1M809 454v3M810 454h2M811 452v4v1h1M814 455l1-1h1v3M814 452v5M821 454a1.6 1.6 0 0 0-2 0 1.6 1.6 0 0 0 0 3 1.6 1.6 0 0 0 2 0M821 454v3M823 455l1-1h1v3"/>
<path d="M823 454v3M825 455l2-1h1v3M834 457l2-5 2 5M835 456h3M840 454l1 3 2-3M844 455h2a1.4 1.4 0 0 0-1-1 1.4 1.4 0 0 0-1 1v2h1h1M848 457v1M775 462v3h2M783 463h-2v1l2 1h-1h-1M787 465l1-3 2 3M788 464h1M791 462v3"/>
<path d="M792 463h1M792 462v3h1M799 463h-2l2 1v1h-2M800 465v1M807 463a1.3 1.3 0 0 0-1-1 1.3 1.3 0 0 0-1 1v1a1.3 1.3 0 0 0 1 1 1.3 1.3 0 0 0 1 0M808 465l2-3 1 3M809 464h1M817 463a1.1 1.1 0 0 1-1 1 1.1 1.1 0 0 1-1-2 1.1 1.1 0 0 1 2 0v3h-2M821 464h-3l2-2v3M822 462a1.9 1.9 0 0 1 2 1 1.9 1.9 0 0 1-1 2h-1zM825 463l1-1h1l-2 3h2M831 464h-3l2-2v3"/>
<path d="M832 465l-1 1M836 462v2l1 1h1v-3M842 462h-1h-1v1l2 1-1 1h-1M843 465l1-3 2 3M843 464h2M775 483h76M775 490h76M26 518l4 5M27 520l3 3M27 519l4 4-2-2M30 519l2 3-1-1M32 509h1"/>
<path d="M32 517v5v-4M32 515l1 7M33 512v10M33 515v7M33 517v5M33 507h-1v3h1M34 518l-1 4M35 519l-1 3M38 520l-3 3M40 518l-5 5M775 508h76M775 515h76"/>
<path d="M813 508v14M13 540v6h6M17 524v3l-2-3v3M19 525h10M23 526h6M23 525h6M25 526h4h-3M25 525h4M26 525h3M27 523l3 1M28 525h1M28 521l2 2"/>
<path d="M28 529l2-1-3 3M28 524h2M28 527h2l-3 1M28 523l2 1M29 530l2-2-4 3M29 523h1M29 526h-1M30 527l-2 1M30 525l1 1h1M30 526l1 1 1-1-1 1 1 1M30 525h6M30 525h.1"/>
<path d="M30 527l-1 1M30 522l1 1M30 528l-4 4M31 521v1M31 528l-1 1M31 524l-1 1M31 525h-1M31 525h1h-1M31 530l1-1-2 3M31 528v2M31 525h.1M32 525h-1"/>
<path d="M32 527v1M32 520v2M32 525h.1M32 529v2M32 532v-3v5M32 525h1M32 525l-1-1v1h-1M32 526v1M32 526h.1M32 528h1M32 522l-1 1 1 2-1-1M33 528v-1v1"/>
<path d="M33 525h-1M33 529l-1 7M33 525h.1M33 525v1M33 525l-1 1M33 522h.1M33 528h.1M33 522v6M33 529v10M33 523h.1M33 526l-1 1M33 527h-1"/>
<path d="M33 526h-1M33 527l-1 1M33 522l-1 2v1M33 522v1M33 529v7M33 523v1h1M33 529v5M33 522l1 1v2l1-1 1 1M33 523v1M33 526h2M33 525l2-1-1 1h2M33 526l1 1h-1v1"/>
<path d="M33 526l1-1-1 1M33 524v1M33 529l1 3M33 525h1M34 529v2M34 524h-1M34 524l-1 1M34 520v2M34 529v1M34 525v1M34 529l1 3M34 528l1 2"/>
<path d="M34 521v1M35 526h-1M35 526h.1M35 525l-1 1M35 528l1 1M35 528l2 2M35 521l-1 1M35 528l3 3M35 528l5 4M35 525v1M35 525h.1M36 522l-1 1"/>
<path d="M36 527l1 1M36 525h.1M36 526l-1 1-1-1v1l-1 1M36 525l-2 1h1M36 526h2M36 525h2M36 525h3M36 525h5M36 526h7M36 525h7M36 525h11M37 523h-1"/>
<path d="M37 521l-2 2M37 529l-2-1 3 3M37 523l-1 1M38 524h-2M38 527h-2l3 1M39 523l-3 1M41 526h-5M53 524l-1-1-1 1 2 2h-1h-1M775 522h76M775 531h76M851 540v6h-6M31 541l1 3 1-3v3l1-3"/>
<path d="M775 546h76"/>
<circle cx="846" cy="427" r="1.1"/>
<circle cx="779" cy="464" r="1.2"/>
<circle cx="795" cy="464" r="1.2"/>
<circle cx="33" cy="525" r="3"/>
</g>
<text font-size="7.4" x="800" y="19">Revisions:</text>
<g font-size="6.6">
<text x="803" y="446">PROJECT:</text>
<text x="796" y="489">DRAWING NAME</text>
<text x="289" y="543">ALL DIMENSIONS TO BE SITE VERIFIED BY CONTRACTOR THESE DRAWINGS ARE FOR DESIGN INTENT ONLY.</text>
</g>
<g font-size="6.3">
<text x="780" y="419">C Y N T H I A L A N A N H</text>
<text x="232" y="447">MAIN LEVEL - FORMAL LIVING/DINING ROOM ELEVATION</text>
<text x="234" y="457">1&quot; = 1'-0&quot; SCALE</text>
<text x="798" y="539">ID1.02</text>
</g>
<g font-size="6.2">
<text x="787" y="514">SCALE:</text>
<text x="827" y="514">DATE:</text>
<text x="779" y="520">REFER TO DWG</text>
<text x="824" y="520">19.8.25</text>
<text x="799" y="529">DRAWING No.</text>
</g>
<g font-size="4.8">
<text x="384" y="125">Drywall</text>
<text x="182" y="152">15&quot;</text>
<text x="616" y="152">15&quot;</text>
<text x="261" y="204">OPEN SHELF</text>
<text x="182" y="207">37&quot;</text>
<text x="265" y="209">DRYWALL</text>
<text x="422" y="213">73&quot;</text>
<text x="149" y="225">108&quot; V.I.F</text>
<text x="495" y="224">WARM WHITE PAINTED</text>
<text x="616" y="228">57&quot;</text>
<text x="499" y="229">CABINETRY FINISH</text>
<text x="175" y="248">2&quot;</text>
<text x="182" y="267">16&quot;</text>
<text x="261" y="264">OPEN SHELF</text>
<text x="265" y="270">DRYWALL</text>
<text x="330" y="278">8&quot;</text>
<text x="390" y="278">50&quot;</text>
<text x="453" y="278">8&quot;</text>
<text x="170" y="289">2&quot;</text>
<text x="379" y="305">FIREPLACE</text>
<text x="261" y="310">OPEN SHELF</text>
<text x="422" y="306">15&quot;</text>
<text x="182" y="314">24&quot;</text>
<text x="265" y="315">DRYWALL</text>
<text x="509" y="312">DRYWALL</text>
<text x="616" y="314">24&quot;</text>
<text x="424" y="331">8&quot;</text>
<text x="182" y="352">12&quot;</text>
<text x="378" y="351">LOW LEDGE</text>
<text x="616" y="352">12&quot;</text>
<text x="487" y="383">26&quot;</text>
<text x="542" y="383">26&quot;</text>
<text x="275" y="400">1</text>
<text x="270" y="403">46 &quot;</text>
<text x="275" y="405">2</text>
<text x="390" y="403">66&quot;</text>
<text x="515" y="403">52&quot;</text>
<text x="395" y="419">1</text>
<text x="386" y="422">164 &quot; V.I.F</text>
<text x="395" y="424">2</text>
</g>
<g font-size="4.7">
<text x="796" y="496">MAIN LEVEL</text>
<text x="777" y="501">FORMAL LIVING/DINING ROOM</text>
<text x="797" y="506">ELEVATION</text>
</g>
</svg>
